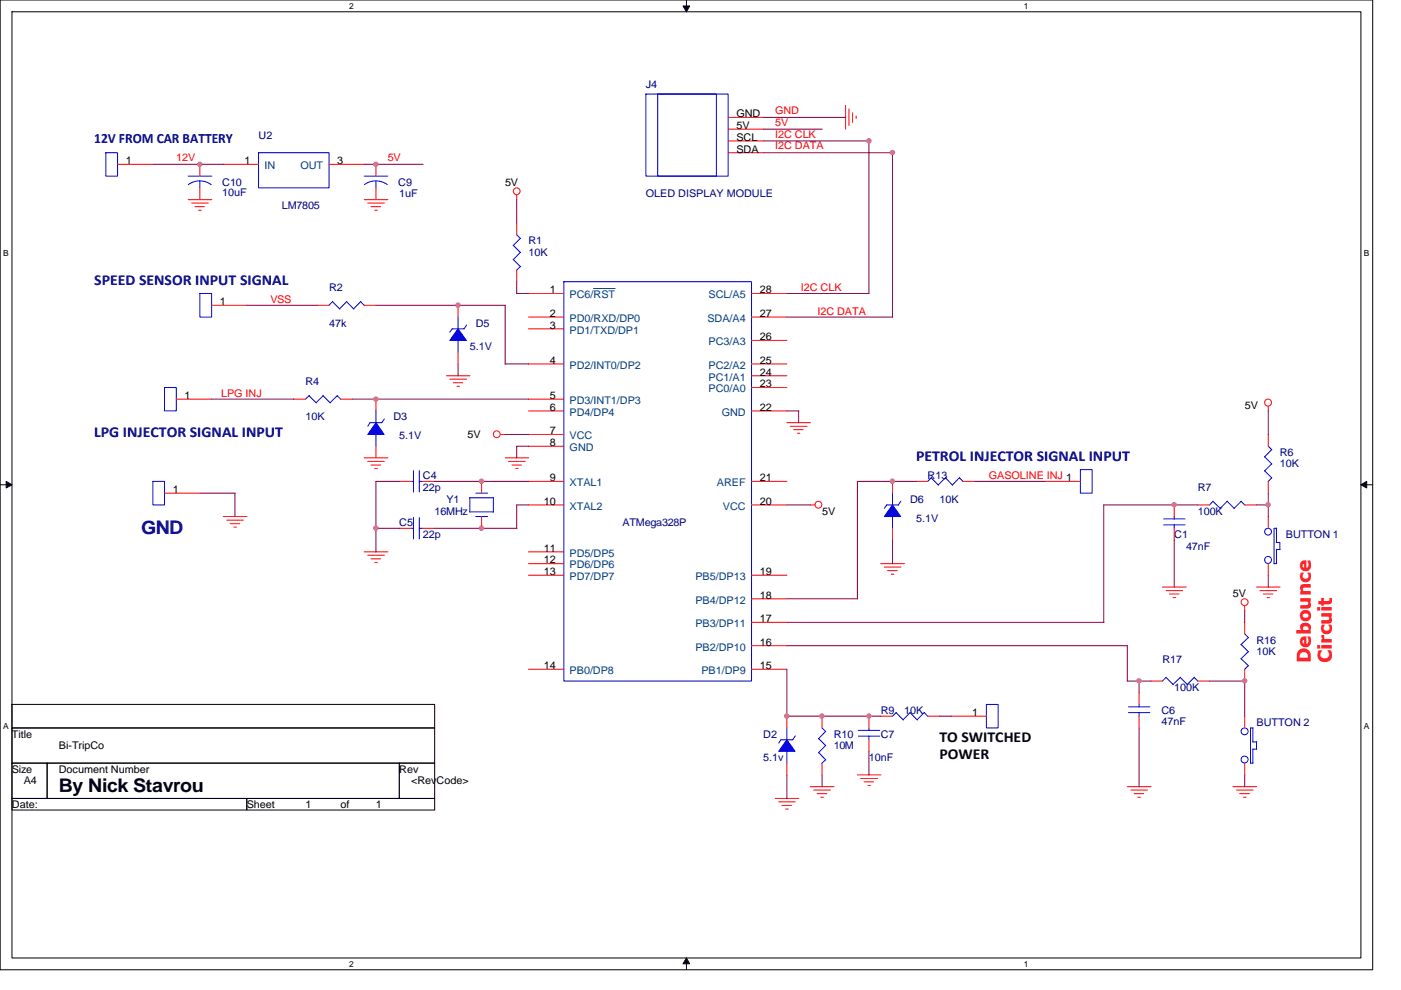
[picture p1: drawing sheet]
<svg xmlns="http://www.w3.org/2000/svg" width="297mm" height="210mm" viewBox="0 0 297 210" stroke-linecap="round" stroke-linejoin="round" font-family="sans-serif">
<path d="M0 0h291v205.6h-291zM2.5 2.5h286v200.6h-286z" fill="none" stroke="#000" stroke-width=".21"/>
<g fill="#fff">
<path d="M74 .3h1v2h-1z"/>
<path d="M74 203.4h1v2h-1z"/>
</g>
<path d="M144.8 1.3h1.4l-.7 1.2zM145.5 0v2.5M145.5 203.1l.7 1.2h-1.4zM145.5 203.1v2.5" fill="none" stroke="#000" stroke-width=".21"/>
<path d="M144.8 1.3h1.4l-.7 1.2zM145.5 203.1l.7 1.2h-1.4z" fill="#000"/>
<g fill="#fff">
<path d="M217 .3h1v2h-1z"/>
<path d="M217 203.4h1v2h-1z"/>
<path d="M.7 52.6h1.1v2h-1.1z"/>
<path d="M289.2 52.6h1.1v2h-1.1z"/>
<path d="M.7 152.9h1.1v2h-1.1z"/>
<path d="M289.2 152.9h1.1v2h-1.1z"/>
</g>
<path d="M0 102.8h2.5M1.3 102.1l1.2 .7-1.2 .7zM288.5 102.8h2.5M288.5 102.8l1.3-.7v1.4zM2.5 149.4h89.7v4.9h-89.7zM2.5 154.3h89.7v7.5h-89.7zM2.5 161.8h7.5v7.5h-7.5zM2.5 169.3h49.8v2.4h-49.8zM10 161.8h74.7v7.5h-74.7zM52.3 169.3h39.9v2.4h-39.9zM84.7 161.8h7.5v7.5h-7.5z" fill="none" stroke="#000" stroke-width=".21"/>
<path d="M1.3 102.1l1.2 .7-1.2 .7zM288.5 102.8l1.3-.7v1.4z" fill="#000"/>
<g fill="none" stroke="#f00" stroke-width=".21">
<path d="M79.7 34.8v2.5M79.7 39.8v2.5M179.3 22.4v5M180 23.1v3.5M180.8 23.9v2.1M181.5 24.6v.5M39.9 42.3h5M40.6 43.1h3.6M41.3 43.8h2M42.1 44.6h.6M77.2 42.3h5.1M78 43.1h3.5"/>
<path d="M78.7 43.8h2M79.5 44.6h.5M109.6 41.3v1.1M94.7 79.7h4.9M37.4 84.6h7.5M77.2 97.1h5.1M78 97.8h3.5M78.7 98.6h2M79.5 99.3h.5M95.4 80.4h3.5M96.1 81.2h2M96.9 81.9h.5"/>
<path d="M106.1 92.1h1M107.1 97.1h5M107.8 97.8h3.6M108.5 98.6h2.1M109.3 99.3h.6M166.8 89.6h5M167.6 90.4h3.5M168.3 91.1h2M169.1 91.9h.5M268.9 86.1v1.1M47.3 109.5h5.1M48.1 110.3h3.5"/>
<path d="M48.8 111h2M49.6 111.8h.5M77.2 117h5.1M78 117.7h3.5M78.7 118.5h2M79.5 119.3h.5M171.7 107.1h1.1M186.7 119.5h5.1M268.9 109.5v2.5M268.9 119.5v2.5M187.5 120.2h3.5M188.2 121h2"/>
<path d="M189 121.8h.5M246.5 124.5h5M247.2 125.2h3.5M247.9 125.9h2.1M248.7 126.7h.6M263.9 128.4v1.1M266.4 124.5h5M267.1 125.2h3.6M267.8 125.9h2.1M268.6 126.7h.6M201.7 151.8h7.4M164.3 169.3h5.1"/>
<path d="M165.1 170h3.5M165.8 170.8h2M166.6 171.5h.5M171.8 166.8h5M172.5 167.5h3.6M173.3 168.3h2M174 169h.6M181.8 164.3h5M182.5 165.1h3.6M183.2 165.8h2M184 166.5h.5M239 166.8h5"/>
<path d="M239.8 167.5h3.5M240.4 168.3h2.1M241.3 169h.5M261.4 166.8h5M262.2 167.5h3.5M262.8 168.3h2.1M263.6 169h.6"/>
<circle cx="109.6" cy="40.6" r=".72"/>
<circle cx="105.3" cy="92.1" r=".72"/>
<circle cx="268.8" cy="85.4" r=".73"/>
<circle cx="173.5" cy="107" r=".72"/>
<circle cx="263.9" cy="127.7" r=".74"/>
</g>
<g fill="none" stroke="#00f" stroke-width=".21">
<path d="M77.2 37.3h5.1M77.3 39.2a4.1 4.1 0 0 1 4.8 0M79.7 38.4v1.5M34.9 82.2h2.5v4.9h-2.5zM270.6 115h.8M270.6 112v3M270.6 116.5v3M270.6 116.5h.8M270.7 112h-.6v7.5h.6M271.4 115v1.5M165.6 156.8l-.5 .8M166.8 154.3v2.5"/>
<path d="M166.8 159.3v2.5M168.6 156l-.5 .8h-2.5M209.1 149.4h2.5v4.9h-2.5z"/>
<circle cx="268.8" cy="118.7" r=".73"/>
<circle cx="268.9" cy="112.7" r=".72"/>
</g>
<path d="M166.8 156.8l1.8 2.5h-3.5z" fill-rule="evenodd" fill="#00f"/>
<g fill="none" stroke="#00f" stroke-width=".21">
<path d="M119.5 59.7h39.8v84.7h-39.8zM78.4 89.6h2.6M78.5 89.6l-.5 .8M79.7 87.1v2.5M79.7 92.1v2.5M81.5 88.8l-.6 .8M229.1 99.6h2.5v5h-2.5zM87.2 112h.5M87.7 109.7v4.6M88.9 112h.8M88.9 109.7v4.6M246.7 111.3h4.5"/>
<path d="M246.7 110h4.5M249 109.5v.6M249 111.3v.7M166.8 156.8l1.8 2.5h-3.5zM173.6 156.6l1.5 1.5M173.6 159.6l1.5 1.5M174.3 154.3l.8 .8M175 155.1l-1.5 1.5M175 158.1l-1.5 1.5M265.6 157.3h.8M265.6 154.3v3M265.6 158.8h.8"/>
<path d="M265.7 154.3h-.6v7.5h.6l-.1-3M266.4 157.3v1.5M175 161.1l-.8 .7"/>
<circle cx="263.9" cy="155.1" r=".74"/>
<circle cx="263.9" cy="161" r=".74"/>
</g>
<g fill="none" stroke="#f00" stroke-width=".21">
<path d="M112.1 69.7h7.4M112.1 62.2h7.4M112.1 77.2h7.4M112.1 67.2h7.4M159.3 62.2h7.5M159.3 77.2h7.5M159.3 67.2h7.5M159.3 79.7h7.5M159.3 72.2h7.5M112.1 84.6h7.4M112.1 87.1h7.4M112.1 94.6h7.4"/>
<path d="M112.1 92.1h7.4M159.3 87.1h7.5M159.3 82.2h7.5M84.7 112h2.5M89.7 112h2.5M112.1 107.1h7.4M112.1 102.1h7.4M112.1 119.5h7.4M112.1 117h7.4M159.3 107.1h7.5M159.3 102.1h7.5M221.6 102.1h7.5"/>
<path d="M249 107.1v2.4M249 112v2.5M112.1 122h7.4M159.3 122h7.5M159.3 136.9h7.5M159.3 132h7.5M159.3 127h7.5M112.1 141.9h7.4M159.3 141.9h7.5M166.8 151.8v2.5M174.3 151.8v2.5M263.9 151.8v2.5"/>
<path d="M166.8 161.8v2.5M174.3 161.8v2.5M263.9 161.8v2.5"/>
</g>
<path d="M125.9 61.2h4.5" fill="none" stroke="#004080" stroke-width=".21"/>
<path d="M79.7 89.6l1.7 2.5h-3.4z" fill-rule="evenodd" fill="#00f"/>
<g fill="none" stroke="#00f" stroke-width=".21">
<path d="M136.9 19.9h17.5v17.4h-17.5zM139.4 19.9h12.5v17.4h-12.5zM54.8 32.4h15v7.4h-15zM108.8 55l1.6 1.6M109.6 49.8l.8 .8M110.3 50.5l-1.5 1.6 1.6 1.5M110.3 53.5l-1.5 1.6M110.3 56.5l-.8 .8M65.5 83.9l1.6 1.5M65.6 83.9l-.8 .7M68.5 83.9l1.5 1.5M68.5 83.9l-1.5 1.5"/>
<path d="M71.5 83.9l.8 .8M71.5 83.9l-1.5 1.5M79.7 89.6l1.7 2.5h-3.4zM87.7 99.8v4.5M88.9 99.8v4.5M87.2 102.1h.5M88.9 102.1h.8M99.6 105.5h5M99.6 108.5h5M99.6 105.5v3.1M100.9 109.5h2.5M100.9 104.6h2.5"/>
<path d="M104.6 105.5v3M188 107.1h2.5M188 107l-.5 .8M189.2 104.5v2.6M189.2 109.5v2.5M191 106.3l-.5 .8M197.4 101.3l1.6 1.6M197.5 101.3l-.8 .8M200.4 101.3l1.6 1.6M200.5 101.3l-1.6 1.5M203.4 101.3l.8 .8M203.5 101.3l-1.6 1.5"/>
<path d="M263.1 136.7l1.6 1.5M263.1 139.7l1.6 1.5M263.9 134.4l.8 .8M264.7 135.2l-1.6 1.5M264.7 138.2l-1.6 1.5M190 151.1l1.5 1.6M190 151l-.8 .8M193 151.1l1.5 1.6M193 151l-1.5 1.6M196 151.1l.7 .8M196 151l-1.6 1.6M239.3 151.1h4.5"/>
<path d="M239.3 149.9h4.5M241.5 149.4v.5M241.5 151v.8M264.7 141.1l-.8 .8"/>
</g>
<g fill="none" stroke="#f00" stroke-width=".21">
<path d="M47.3 34.8h7.5M69.8 34.8h7.4M154.4 32.4h7.4M154.4 29.9h7.4M154.4 27.4h7.4M154.4 24.9h7.4M109.6 47.3v2.5M109.6 57.3v2.4M62.3 84.6h2.5M72.2 84.6h2.5M79.7 84.6v2.5M79.7 94.6v2.5"/>
<path d="M84.7 102.1h2.5M89.7 102.1h2.5M102.1 102.1v2.5M102.1 109.5v2.5M194.2 102.1h2.5M204.2 102.1h2.5M263.9 132v2.4M186.7 151.8h2.5M196.7 151.8h2.5M241.5 146.9v2.5M241.5 151.8v2.5M263.9 141.9v2.5"/>
</g>
<path d="M189.2 107.1l1.8 2.4h-3.5z" fill-rule="evenodd" fill="#00f"/>
<path d="M70.5 64l1.5 1.5M70.5 63.9l-.7 .8M73.5 64l1.5 1.5M73.5 63.9l-1.5 1.6M76.5 64l.8 .8M76.5 63.9l-1.5 1.6M95.9 69.7h2.5M95.9 69.7l-.5 .7M97.1 67.2v2.5M97.1 72.1v2.6M98.9 68.9l-.5 .8M189.2 107.1l1.8 2.4h-3.5z" fill="none" stroke="#00f" stroke-width=".21"/>
<path d="M67.3 64.7h2.5M77.2 64.7h2.5M189.2 102.1v2.5M189.2 112v2.5" fill="none" stroke="#f00" stroke-width=".21"/>
<path d="M97.1 69.7l1.8 2.5h-3.5z" fill-rule="evenodd" fill="#00f"/>
<g fill="none" stroke="#00f" stroke-width=".21">
<path d="M22.4 32.4h2.5v4.9h-2.5zM39.9 37.3h5M39.9 39.2a4.1 4.1 0 0 1 4.9 0M42.4 38.4v1.5M42.4 62.2h2.5v5h-2.5zM97.1 69.7l1.8 2.5h-3.5zM268.1 96.9l1.6 1.5M268.1 99.8l1.6 1.5M268.9 94.6l.8 .8-1.6 1.5M269.6 98.3l-1.5 1.6M32.4 102.1h2.5v5h-2.5zM257.2 106.3l1.5 1.5"/>
<path d="M257.2 106.3l-.7 .8M258.7 107.8l1.5-1.5 1.5 1.5M263.1 106.3l.8 .8M263.2 106.3l-1.5 1.5M269.6 101.3l-.7 .8M182 156.1h4.5M182 154.9h4.5M184.2 154.3v.6M184.2 156v.8M247.2 143.6l1.5 1.6M247.3 143.6l-.8 .8M250.2 143.6l1.6 1.6"/>
<path d="M250.3 143.6l-1.6 1.5M253.2 143.6l.8 .8M253.2 143.6l-1.5 1.5"/>
</g>
<g fill="none" stroke="#f00" stroke-width=".21">
<path d="M24.9 34.8h7.5M42.4 34.8v2.5M42.4 39.8v2.5M44.9 64.7h7.4M97.1 64.7v2.5M97.1 74.7v2.5M268.9 92.1v2.5M34.9 104.6h7.5M254 107.1h2.5M263.9 107.1h2.5M268.9 102.1v2.5M184.2 151.8v2.5"/>
<path d="M184.2 156.8v2.5M244 144.4h2.5M254 144.4h2.5"/>
</g>
<g fill="none" stroke="#800040" stroke-width=".21">
<path d="M32.4 34.8h15M77.2 34.8h12.5M161.8 29.9h22.5M161.8 27.4h12.5M161.8 32.4h27.5M161.8 24.9h17.5M184.2 29.8v32.4M189.2 32.3v34.9M109.6 42.3v5M109.6 59.7v2.6M52.3 64.7h15M79.7 64.7h27.4v12.5"/>
<path d="M97.1 77.2v2.5M107.1 77.2h5M109.6 62.2h2.5M166.8 62.2h17.5M166.8 67.2h22.5M44.9 84.6h17.4M74.7 84.6h37.4M107.1 92.1h5M112.1 94.6h-2.5v2.5M166.8 87.1h2.6l-.1 2.6M268.9 87.1v5.1M42.4 104.6h7.5"/>
<path d="M49.8 104.6v5M79.7 112h5M84.7 102.1h-5v15M92.2 112h17.4M92.2 102.1h19.9M112.1 107.1h-2.5v5M166.8 107.1h5M189.2 114.5v5M194.3 102.1h-12.5v24.9M206.7 102.1h14.9M249 114.5v10M254 107.1h-20v24.9"/>
<path d="M266.4 107.1h2.5M268.9 104.6v5M166.8 132h67.3M166.8 127h15M166.8 136.9h72.3M239 136.9v7.5M263.9 129.5v2.5M268.9 122v2.5M166.8 141.9v10M166.8 151.8h20M184.2 159.3v5M199.2 151.8h2.5"/>
<path d="M239 144.4h5M241.5 144.4v2.5M241.5 154.3v12.5M256.5 144.4h7.4M263.9 144.4v7.5M166.8 164.3v5M174.3 164.3v2.5M263.9 164.3v2.5"/>
</g>
<circle cx="102.1" cy="112" r=".49" fill="#f0f"/>
<circle cx="102.1" cy="112" r=".49" fill="none" stroke="#f0f" stroke-width=".21"/>
<circle cx="97.1" cy="64.7" r=".48" fill="#f0f"/>
<circle cx="97.1" cy="64.7" r=".48" fill="none" stroke="#f0f" stroke-width=".21"/>
<circle cx="102.1" cy="102" r=".49" fill="#f0f"/>
<circle cx="102.1" cy="102" r=".49" fill="none" stroke="#f0f" stroke-width=".21"/>
<circle cx="79.7" cy="84.6" r=".48" fill="#f0f"/>
<circle cx="79.7" cy="84.6" r=".48" fill="none" stroke="#f0f" stroke-width=".21"/>
<circle cx="42.4" cy="34.8" r=".48" fill="#f0f"/>
<circle cx="42.4" cy="34.8" r=".48" fill="none" stroke="#f0f" stroke-width=".21"/>
<circle cx="189.2" cy="102" r=".49" fill="#f0f"/>
<circle cx="189.2" cy="102" r=".49" fill="none" stroke="#f0f" stroke-width=".21"/>
<circle cx="248.9" cy="107" r=".48" fill="#f0f"/>
<circle cx="248.9" cy="107" r=".48" fill="none" stroke="#f0f" stroke-width=".21"/>
<circle cx="263.9" cy="144.4" r=".48" fill="#f0f"/>
<circle cx="263.9" cy="144.4" r=".48" fill="none" stroke="#f0f" stroke-width=".21"/>
<circle cx="166.8" cy="151.8" r=".49" fill="#f0f"/>
<circle cx="166.8" cy="151.8" r=".49" fill="none" stroke="#f0f" stroke-width=".21"/>
<circle cx="79.7" cy="34.8" r=".48" fill="#f0f"/>
<circle cx="79.7" cy="34.8" r=".48" fill="none" stroke="#f0f" stroke-width=".21"/>
<circle cx="174.3" cy="151.8" r=".49" fill="#f0f"/>
<circle cx="174.3" cy="151.8" r=".49" fill="none" stroke="#f0f" stroke-width=".21"/>
<circle cx="184.2" cy="151.8" r=".48" fill="#f0f"/>
<circle cx="184.2" cy="151.8" r=".48" fill="none" stroke="#f0f" stroke-width=".21"/>
<circle cx="79.7" cy="112" r=".49" fill="#f0f"/>
<circle cx="79.7" cy="112" r=".49" fill="none" stroke="#f0f" stroke-width=".21"/>
<circle cx="241.5" cy="144.4" r=".48" fill="#f0f"/>
<circle cx="241.5" cy="144.4" r=".48" fill="none" stroke="#f0f" stroke-width=".21"/>
<circle cx="189.2" cy="32.3" r=".48" fill="#f0f"/>
<circle cx="189.2" cy="32.3" r=".48" fill="none" stroke="#f0f" stroke-width=".21"/>
<circle cx="184.2" cy="29.9" r=".48" fill="#f0f"/>
<circle cx="184.2" cy="29.9" r=".48" fill="none" stroke="#f0f" stroke-width=".21"/>
<circle cx="268.8" cy="107" r=".47" fill="#f0f"/>
<circle cx="268.8" cy="107" r=".47" fill="none" stroke="#f0f" stroke-width=".21"/>
<text font-size="4" fill="#000080" x="29.9" y="113.2">GND</text>
<g font-size="4" fill="#f00">
<text x="277.9" y="140.6" transform="rotate(-90 277.9 140.6)">Debounce</text>
<text x="282.4" y="140.6" transform="rotate(-90 282.4 140.6)">Circuit</text>
</g>
<text font-size="4" x="12.5" y="168">By Nick Stavrou</text>
<g font-size="3.2" fill="#000080">
<text x="20" y="60.3">SPEED SENSOR INPUT SIGNAL</text>
<text x="20" y="92.7">LPG INJECTOR SIGNAL INPUT</text>
<text x="194.2" y="97.7">PETROL INJECTOR SIGNAL INPUT</text>
</g>
<g font-size="3.2">
<text x="199.2" y="157.4">TO SWITCHED</text>
<text x="199.2" y="160.9">POWER</text>
</g>
<text font-size="3" fill="#000080" x="20" y="30.3">12V FROM CAR BATTERY</text>
<g font-size="2.2" fill="#000080">
<text x="136.9" y="18.7">J4</text>
<text x="54.8" y="29.4">U2</text>
<text x="47.1" y="39.4">C10</text>
<text x="47.1" y="41.6">10uF</text>
<text x="84.5" y="39.4">C9</text>
<text x="84.7" y="41.9">1uF</text>
<text x="136.9" y="41.9">OLED DISPLAY MODULE</text>
<text x="59.8" y="44.4">LM7805</text>
<text x="112.1" y="51.8">R1</text>
<text x="112.1" y="54.3">10K</text>
<text x="69.8" y="61.8">R2</text>
<text x="69.8" y="69.3">47k</text>
<text x="100.9" y="69.3">D5</text>
<text x="99.6" y="74.2">5.1V</text>
<text x="64.8" y="81.7">R4</text>
<text x="64.8" y="89.2">10K</text>
<text x="83.4" y="89.2">D3</text>
<text x="84.7" y="93.1">5.1V</text>
<text x="89.7" y="101.6">C4</text>
<text x="196.7" y="101.6">R13</text>
<text x="271.4" y="96.6">R6</text>
<text x="271.4" y="99.1">10K</text>
<text x="89.7" y="104.1">22p</text>
<text x="94.7" y="106.6">Y1</text>
<text x="193" y="106.6">D6</text>
<text x="199.2" y="106.6">10K</text>
<text x="254" y="104.1">R7</text>
<text x="84.7" y="111.5">C5</text>
<text x="92.2" y="109.1">16MHz</text>
<text x="132" y="111.5">ATMega328P</text>
<text x="194.2" y="110.6">5.1V</text>
<text x="254" y="109.1">100K</text>
<text x="89.7" y="114">22p</text>
<text x="249" y="114">C1</text>
<text x="251.5" y="116.5">47nF</text>
<text x="272.6" y="114">BUTTON 1</text>
<text x="266.4" y="136.4">R16</text>
<text x="246.5" y="140.7">R17</text>
<text x="266.4" y="138.9">10K</text>
<text x="249" y="146.4">100K</text>
<text x="186.7" y="151.4">R9</text>
<text x="191.7" y="151.4">10K</text>
<text x="246.2" y="151.4">C6</text>
<text x="246.2" y="153.6">47nF</text>
<text x="266.4" y="153.9">BUTTON 2</text>
<text x="161.8" y="156.4">D2</text>
<text x="161.8" y="161.3">5.1v</text>
<text x="176.8" y="156.4">R10</text>
<text x="176.8" y="158.9">10M</text>
<text x="184.2" y="161.3">10nF</text>
<text x="186.7" y="156.4">C7</text>
</g>
<g font-size="2.2">
<text x="156.1" y="29.8">SCL</text>
<text x="156.1" y="27.3">5V</text>
<text x="156.1" y="24.8">GND</text>
<text x="26.7" y="34.8">1</text>
<text x="51.8" y="34.8">1</text>
<text x="71.5" y="34.8">3</text>
<text x="156.1" y="32.3">SDA</text>
<text x="107.1" y="39.4">5V</text>
<text x="46.6" y="64.7">1</text>
<text x="116.5" y="62.2">1</text>
<text x="161.1" y="62.2">28</text>
<text x="116.5" y="69.7">3</text>
<text x="116.5" y="67.2">2</text>
<text x="161.1" y="67.2">27</text>
<text x="116.5" y="77.1">4</text>
<text x="161.1" y="77.1">25</text>
<text x="161.1" y="72.1">26</text>
<text x="161.1" y="82.1">23</text>
<text x="161.1" y="79.6">24</text>
<text x="39.1" y="84.6">1</text>
<text x="116.5" y="84.6">5</text>
<text x="116.5" y="87.1">6</text>
<text x="161.1" y="87.1">22</text>
<text x="263.9" y="86.7">5V</text>
<text x="99.1" y="92.9">5V</text>
<text x="116.5" y="94.6">8</text>
<text x="116.5" y="92.1">7</text>
<text x="36.6" y="104.5">1</text>
<text x="115.3" y="107">10</text>
<text x="116.5" y="102">9</text>
<text x="161.1" y="107">20</text>
<text x="161.1" y="102">21</text>
<text x="174.3" y="109.1">5V</text>
<text x="115.3" y="119.5">12</text>
<text x="115.3" y="117">11</text>
<text x="115.3" y="121.9">13</text>
<text x="161.1" y="121.9">19</text>
<text x="161.1" y="131.9">17</text>
<text x="161.1" y="126.9">18</text>
<text x="261.4" y="126.5">5V</text>
<text x="161.1" y="136.9">16</text>
<text x="115.3" y="141.9">14</text>
<text x="161.1" y="141.9">15</text>
<text x="206.1" y="151.8">1</text>
<text x="2.5" y="156.4">Title</text>
<text x="12.5" y="158.9">Bi-TripCo</text>
<text x="2.5" y="163.8">Size</text>
<text x="5" y="166.3">A4</text>
<text x="12.5" y="163.8">Document Number</text>
<text x="84.7" y="163.8">Rev</text>
<text x="87.2" y="166.3">&lt;RevCode&gt;</text>
<text x="2.5" y="171.3">Date:</text>
<text x="52.3" y="171.3">Sheet</text>
<text x="64.8" y="171.3">1</text>
<text x="72.2" y="171.3">of</text>
<text x="79.7" y="171.3">1</text>
</g>
<g font-size="2.2" fill="#f00">
<text x="164.3" y="29.2">I2C CLK</text>
<text x="164.3" y="26.7">5V</text>
<text x="164.3" y="24.2">GND</text>
<text x="37.4" y="34.2">12V</text>
<text x="82.2" y="34.2">5V</text>
<text x="164.3" y="31.7">I2C DATA</text>
<text x="57.3" y="64.3">VSS</text>
<text x="169.8" y="61.8">I2C CLK</text>
<text x="173.3" y="66.8">I2C DATA</text>
<text x="46.9" y="84.2">LPG INJ</text>
<text x="209.6" y="101.6">GASOLINE INJ 1</text>
</g>
<g font-size="2.2" fill="#004080">
<text x="56" y="35.9">IN</text>
<text x="63.7" y="35.9">OUT</text>
<text x="120.8" y="63.2">PC6/RST</text>
<text x="150.2" y="63.2">SCL/A5</text>
<text x="120.8" y="70.7">PD1/TXD/DP1</text>
<text x="120.8" y="68.2">PD0/RXD/DP0</text>
<text x="150" y="68.2">SDA/A4</text>
<text x="150.2" y="73.2">PC3/A3</text>
<text x="120.8" y="78.2">PD2/INT0/DP2</text>
<text x="150.2" y="83.2">PC0/A0</text>
<text x="150.2" y="80.7">PC1/A1</text>
<text x="150.2" y="78.2">PC2/A2</text>
<text x="120.8" y="85.6">PD3/INT1/DP3</text>
<text x="120.8" y="88.1">PD4/DP4</text>
<text x="153" y="88.1">GND</text>
<text x="120.8" y="95.6">GND</text>
<text x="120.8" y="93.1">VCC</text>
<text x="120.8" y="103.1">XTAL1</text>
<text x="152" y="103.1">AREF</text>
<text x="120.8" y="108.1">XTAL2</text>
<text x="153.3" y="108.1">VCC</text>
<text x="120.8" y="118">PD5/DP5</text>
<text x="120.8" y="120.5">PD6/DP6</text>
<text x="120.8" y="123">PD7/DP7</text>
<text x="147.4" y="123">PB5/DP13</text>
<text x="147.4" y="128">PB4/DP12</text>
<text x="147.4" y="137.9">PB2/DP10</text>
<text x="147.4" y="133">PB3/DP11</text>
<text x="120.8" y="142.9">PB0/DP8</text>
<text x="148.7" y="142.9">PB1/DP9</text>
</g>
<g font-size="1.8">
<text x="74" y="1.9">2</text>
<text x="217" y="1.9">1</text>
<text x=".7" y="54.2">B</text>
<text x="289.2" y="54.2">B</text>
<text x=".7" y="154.5">A</text>
<text x="289.2" y="154.5">A</text>
<text x="74" y="205">2</text>
<text x="217" y="205">1</text>
</g>
</svg>
